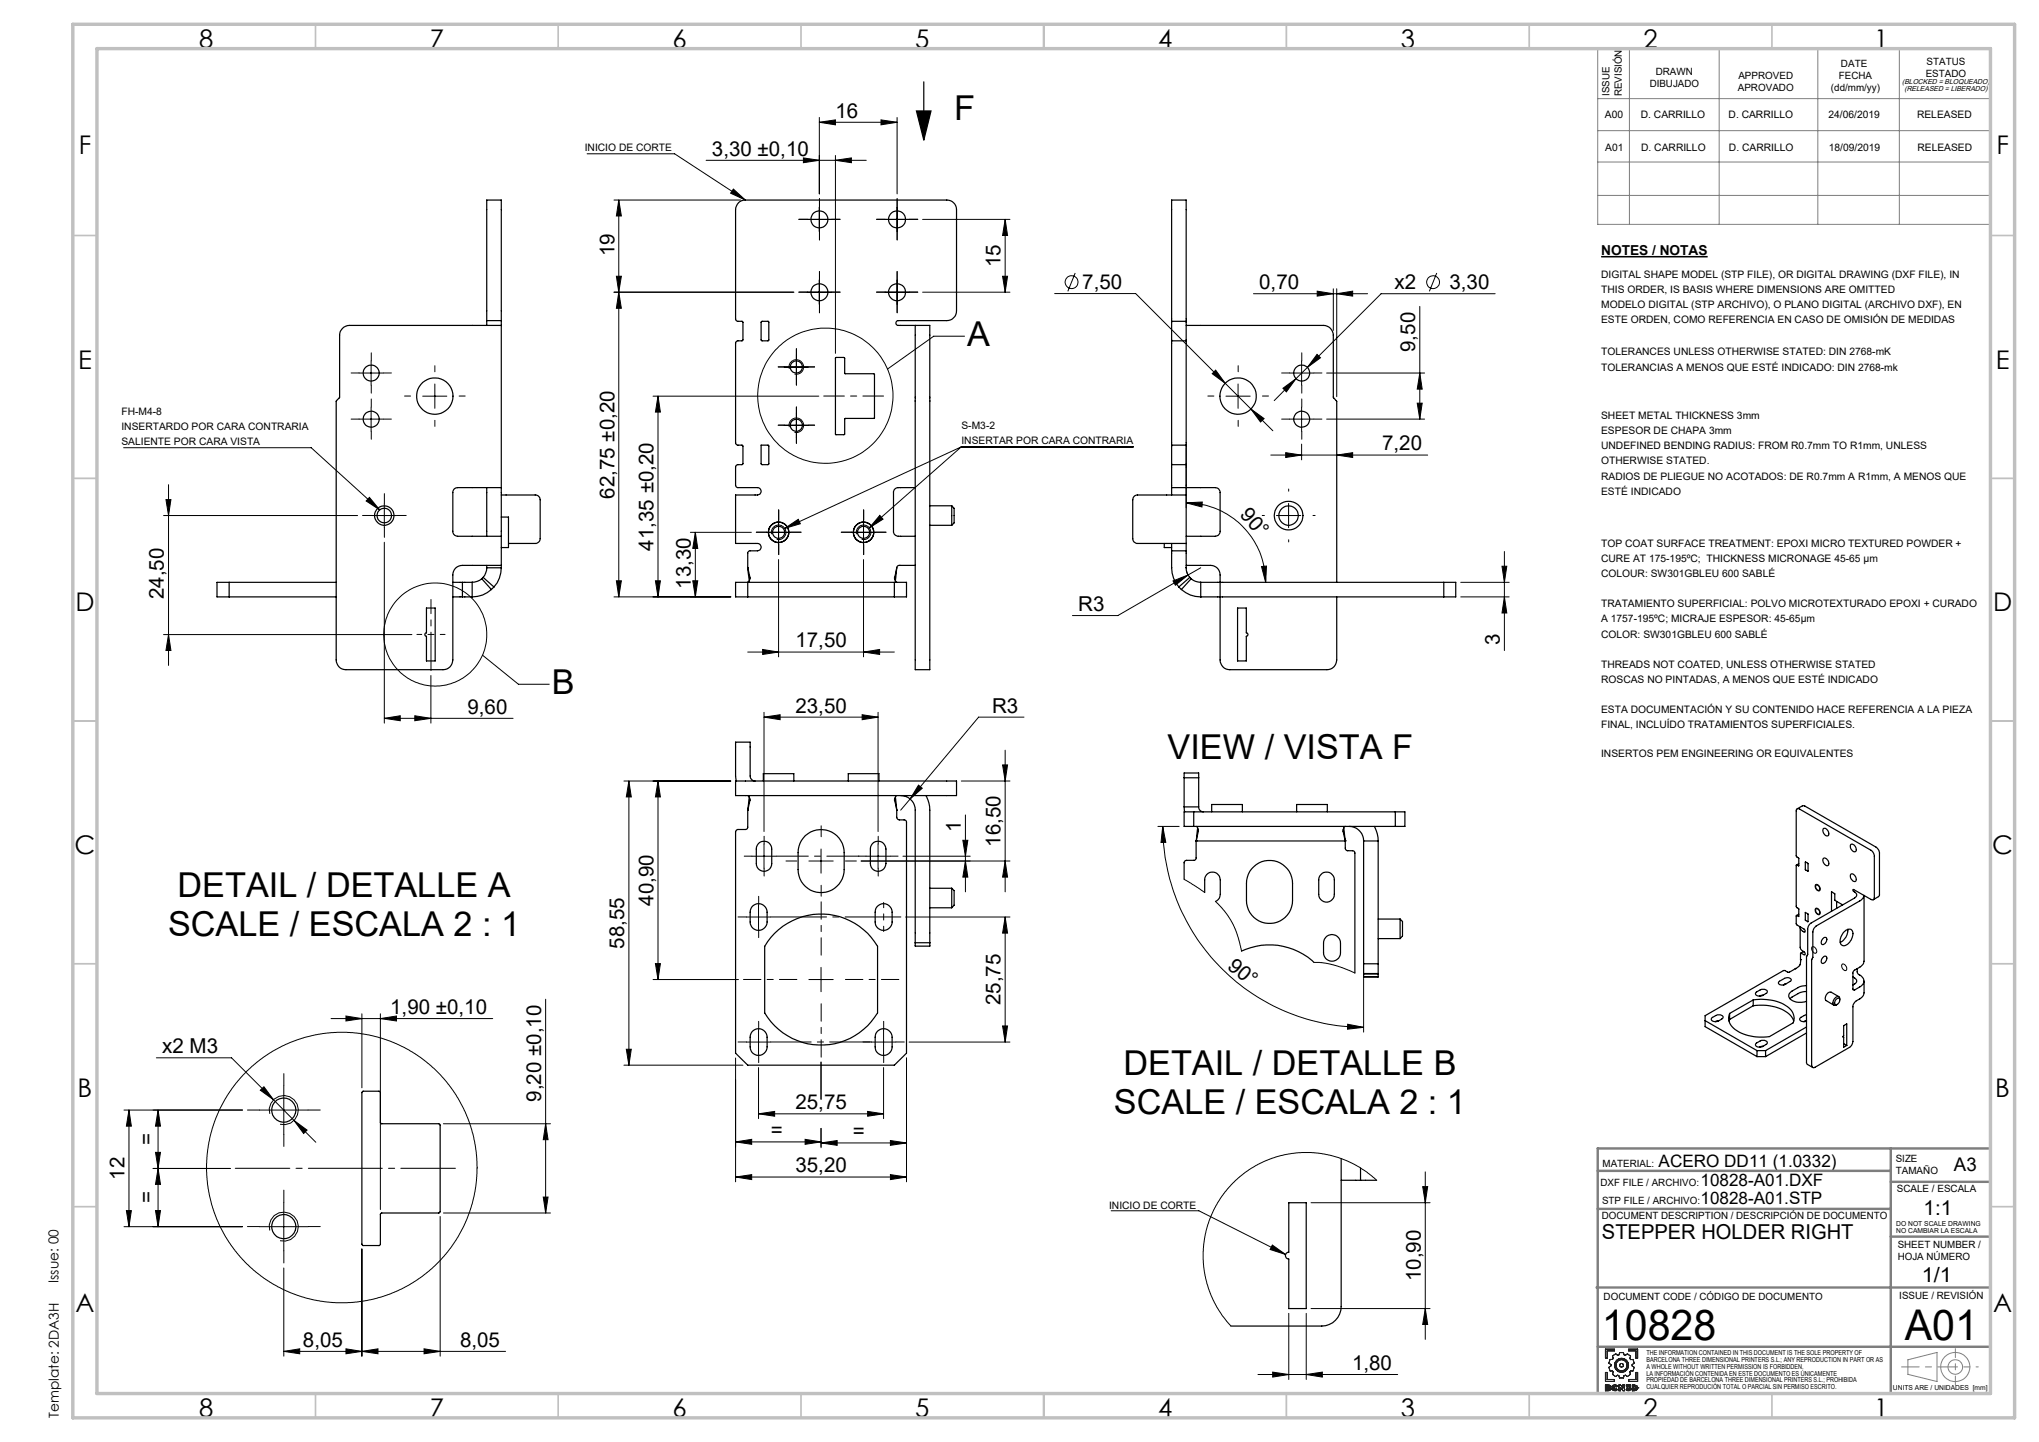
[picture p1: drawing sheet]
<svg xmlns="http://www.w3.org/2000/svg" width="420mm" height="297mm" viewBox="0 0 420 297" stroke-linecap="round" stroke-linejoin="round" font-family="sans-serif">
<path d="M329.8 52.9h22" fill="none" stroke="#000" stroke-width=".32"/>
<g fill="none" stroke="#000" stroke-width=".21">
<path d="M120.9 31.7h18.1l14.5 9.5M145.5 33h32.9M151.1 38.9l2.4 2.3-3-1.4zM165.5 32.5l3.3 .5-3.3 .5zM168.8 25.2l3.3-.5v1zM168.8 24.2v15.7M168.8 25.2h16M172.1 33l3.3-.5v1zM172.1 32v40.8M181.5 24.7l3.3 .5-3.3 .5zM184.8 24.2v15.7M126.5 41.2h26"/>
<path d="M127 56.9h1l-.5 3.3zM127.5 41.2l.5 3.3h-1zM127.5 41.2v81.7M166.3 45.2h5M168.8 42.7v5M168.8 57.7v5M182.3 45.2h5M184.8 42.7v5M184.8 57.7v5M190 45.2h18M206.5 56.9h1l-.5 3.3zM207 45.2v15"/>
<path d="M207 45.2l.5 3.3h-1zM221.5 56.2l-1.5 3.8M271.3 60l3.3 .5-3.3 .5zM274.6 59.5v8.5M275.3 59.5v22.2M295.9 56.2l-1.5 3.8M73.9 76.8h5.1M76.4 74.3v5M89.6 79.1v5M127.5 60.2l.5 3.3h-1zM161.5 75.6h5M162.6 76a1.5 1.5 0 0 1 1.3-1.9 1.5 1.5 0 0 1 1.6 1.6 1.5 1.5 0 0 1-1.8 1.3"/>
<path d="M163.5 60.2h-37M164 73.1v5M166.3 60.2h5M182.3 60.2h5M190 60.2h18M198.7 69.2h-6.4l-9.5 6.8M217.2 60.5h16.7l18.5 18.4M250.4 76.2l2 2.7-2.7-1.9zM252.4 78.9l5.3 5.3M255 79.1v5M258.2 60.5h23.5M264.3 80l2.6-2-1.9 2.7z"/>
<path d="M265.6 76.8h5M266.9 78l-4.4 4.5M268.1 74.3v5M269.3 75.7l-2.4 2.3M271.3 73l.7 .7-2.7 2zM273.3 76.8h20.1M275.3 60.5l3.3-.5v1zM292.5 63.1v23.2M292.5 76.8l.4 3.3h-1zM308 60.5h-23.5l-15.2 15.2M25.5 92.2h38.6l14.1 12.8M34.7 99.8v37.3"/>
<path d="M73.9 86.3h5.1M76.4 83.9v4.9M87.1 81.6h4.9M134.5 81.6h34.2M135.5 81.6v41.3M135.5 81.6l.5 3.3h-1zM161.5 87.6h5M162.6 88a1.5 1.5 0 0 1 1.3-1.9 1.5 1.5 0 0 1 1.6 1.6 1.5 1.5 0 0 1-1.8 1.3M164 85.1v5M198 92h35.4M198 92l-18.9 16.7M198 92l-36.4 16.8"/>
<path d="M244.3 92.2v12.4M252.5 81.6h5M257.7 84.2l2.7 2-.8 .7zM257.7 84.2l4.5 4.5M261.8 93.7h32.3M264.8 93.2l3.3 .5-3.3 .5zM265.6 86.3h5M268.1 83.9v4.9M268.1 91.5v3.2M273.3 86.3h20.1M275.3 93.7l3.3-.5v1zM291.9 83h1l-.4 3.3z"/>
<path d="M33.7 106.2h40M34.2 102.9h1l-.5 3.3zM76.1 102.4l2.1 2.6-2.8-1.8zM76.7 106.2h5M79.2 103.7v5M79.2 111.7v37.2M127 119.6h1l-.5 3.3zM135 119.6h1l-.5 3.3zM142.2 109.6h12.6M142.7 119.6h1l-.5 3.3zM143.2 109.6l.5 3.4h-1zM143.2 109.6v13.3"/>
<path d="M157.9 109.6h5M158.9 110a1.5 1.5 0 0 1 1.3-1.9 1.5 1.5 0 0 1 1.7 1.7 1.5 1.5 0 0 1-1.9 1.3M160.4 107.1v5M160.4 115.2v20.1M161.6 108.8l2.8-1.8 .5 .9zM175.4 109.6h5M176.4 110a1.5 1.5 0 0 1 1.3-1.9 1.5 1.5 0 0 1 1.7 1.7 1.5 1.5 0 0 1-1.9 1.3M177.9 107.1v5M177.9 115.2v20.1M181.2 106.1l.7 .8-2.8 1.8zM241.6 119.7l3.1-1.3-2.6 2.1zM244.3 103.6l3.3-.2v1z"/>
<path d="M244.3 103.6a16.4 16.4 0 0 1 16.4 16.3M244.4 117.5l.3 1M244.7 118.4l-14.4 8.4h-9.4M247.3 116.9l-2.6 1.5M259.9 116.7l1-.1-.2 3.3zM262.9 106.2h5M265.4 103.7v5M300.9 119.9h10M309.4 116.6h1l-.5 3.3zM309.9 113.6v20.4M33.7 130.7h51.1M34.7 130.7l.5 3.3h-1z"/>
<path d="M88.8 139.1v9.8M99.4 134.9l7.4 6h6.3M126.5 122.9h24M154 134.3h30.2M157.1 133.8l3.3 .5-3.3 .5zM177.9 134.3l3.3-.5v1zM300.9 122.9h10M309.9 122.9l.5 3.4h-1zM79.2 148l3.2-.6v1zM79.2 148h26.5M85.4 147.4l3.4 .6-3.4 .4zM157.4 147.7l3.3-.5v1z"/>
<path d="M157.4 147.7h23.5M157.4 146.7v24.6M177.6 147.2l3.3 .5-3.3 .5zM180.9 146.7v24.6M206.5 157.5h1l-.5 3.4zM207 154.5v29.2M210.9 147.7h-9.3l-14.1 16.9M128.5 160.9h22M129.5 160.9v58.5M129.5 160.9l.5 3.2h-1zM135.5 160.9v40.9M135.5 160.9l.5 3.2h-1z"/>
<path d="M154.9 176.4h5M157.4 173.8v5.1M166.6 177.3h5M169.1 174.9v4.9M177.4 177.3h30.6M178.4 176.4h5M180.9 173.8v5.1M186 176.4h13.8M187.5 164.6l-2 2.3M189.2 161.7l.8 .6-2.5 2.3zM198 160.9h10M198.3 173.1h1.1l-.5 3.3z"/>
<path d="M198.9 167.8v15.9M198.9 177.3l.5 3.4h-1.1zM207 177.3l.5 3.4h-1zM238.5 170.2h4.4M239.5 170.2l.6 3.3h-1zM239.5 170.2a41.4 41.4 0 0 0 41.4 41.4M135 198.5h1l-.5 3.3zM153.7 188.9h5M156.2 186.4v5M169.1 199.2v5.1M186.5 188.9h21.5M207 188.9v25.7"/>
<path d="M207 188.9l.5 3.3h-1zM243.9 181.1l4.2 2.7M250.4 185.7l1.8 1.9 1.7 2.5 1 2.4 .8 3.4M270.7 198.2l1.5 .1 2.5 .5 4.4 1.6M373.2 195a.8 .8 0 0 1 .9 .4 .8 .8 0 0 1-.1 .9 .94 .94 0 0 1-.8-1.3zM374 187.1a.84 .84 0 0 1 .8 .4 .84 .84 0 0 1-.1 .9 .92 .92 0 0 1-.7-1.3zM374 182.2a.84 .84 0 0 1 .8 .4 .84 .84 0 0 1-.1 .9 .92 .92 0 0 1-.7-1.3zM379.5 198.6a.82 .82 0 0 1 .7 .4 .82 .82 0 0 1 0 .9 .88 .88 0 0 1-.7-1.3zM32.2 217.9h15.5l8.6 8.6M68.2 209.8h33.3M71.3 209.3l3.2 .5-3.2 .5zM74.5 208.8v15.2"/>
<path d="M78.4 209.8l3.3-.5v1zM78.4 208.8v40.3M112.4 205.8v44M128.5 219.4h24.5M129 216.1h1l-.5 3.3zM134.5 201.8h17.6M151.5 217.9v25.5M153.7 214.6h5M156.2 212.1v5M156.2 219.9v10.5M166.6 201.8h5M169.1 218.8v7.6"/>
<path d="M179.5 214.6h5M182 212.1v5M182 219.9v10.5M186.7 217.9v25.5M187.3 214.6h20.7M206.5 211.3h1l-.5 3.3zM277.6 211l3.3 .6-3.3 .4zM280.9 201.5v11.1M25.5 228.6h24.5M26.6 228.6l.5 3.3h-1.1zM26.6 228.6v24.1M32 237.3h1.1l-.5 3.4z"/>
<path d="M32.6 228.6l.5 3.3h-1.1zM32.6 228.6v24.1M53.4 228.6h10.1M53.6 224.5l.8-.7 1.9 2.7zM55.6 229.4a3 3 0 0 1 2.6-3.7 3 3 0 0 1 3.3 3.2 3 3 0 0 1-3.8 2.7M56.3 226.5l4.3 4.3M58.5 223.7v9.9M60.6 230.8l2.7 2-.8 .7zM60.6 230.8l4.5 4.5M91.3 231.5h22.1M112.4 231.5l.5 3.2h-1zM151.5 235.2l3.3-.5v1z"/>
<path d="M151.5 235.2h17.6M156.2 229.4l3.4-.5v1zM156.2 229.4h25.8M165.8 234.7l3.3 .5-3.3 .5zM169.1 235.4l3.3-.5v1zM169.1 232.4v4M169.1 235.4h17.6M178.7 228.9l3.3 .5-3.3 .5zM183.4 234.9l3.3 .5-3.3 .5zM25.5 252.7h24.5M26 249.3h1.1l-.5 3.4zM31.5 240.7h15.9"/>
<path d="M32 249.3h1.1l-.5 3.4zM32.6 240.7l.5 3.2h-1.1zM53.4 252.7h10.1M55.6 253.4a2.99 2.99 0 0 1 2.6-3.7 2.99 2.99 0 0 1 3.2 3.2 2.99 2.99 0 0 1-3.7 2.6M58.5 247.6v10M74.5 257.2v22.1M90.7 250.5v28.8M91.3 249.8h22.1M111.9 246.6h1l-.5 3.2zM151.5 242.4l3.3-.5v1.1zM151.5 242.4h35.2M183.4 241.9l3.3 .5-3.3 .6z"/>
<path d="M228.9 249.4h18l17.9 9M262.1 256.4l2.7 2-3.2-1.1zM270.1 247.7h24.5M283.6 243.1l-1.9-1.6-1.8-1.2-2.7-1.3-3.3-1.1-3.7-.5-4.1 .2-2.2 .4-2 .6-2.4 1-1.7 1-3.3 2.5-1.6 1.7-1.2 1.5-1.8 3.2-.8 1.9-.7 2.3-.6 4.1 .1 2.3 .2 1.8 .9 3.6 1.6 3.7 1.2 1.8 1.7 2.1M293.1 244.4h1l-.5 3.3zM293.6 241.4v34.5M58.5 278.3l3.2-.5v1zM58.5 261.2v18.1M58.5 278.3h45.6M71.3 277.8l3.2 .5-3.2 .5zM74.5 278.3l3.4-.5v1zM87.3 277.8l3.4 .5-3.4 .5z"/>
<path d="M265.5 270.5v13.6M269.1 270.5v13.6M270.1 269.5h24.5M293.6 269.5l.5 3.3h-1zM259.1 283.1h28.8M262.1 282.6l3.4 .5-3.4 .5zM269.1 283.1l3.3-.5v1z"/>
<circle cx="220.7" cy="58.1" r="1.33"/>
<circle cx="295.2" cy="58.1" r="1.32"/>
<circle cx="170" cy="81.5" r="13.9"/>
<circle cx="89.7" cy="130.7" r="10.6"/>
<circle cx="70.4" cy="240.5" r="27.9"/>
</g>
<g fill="none" stroke="#000" stroke-width=".25">
<path d="M190.3 16.9v12M188.8 22.9h3l-1.5 6zM100.3 66v-24.8h3v24.8M100.3 66v1M100.3 66h3M103.3 67h-31.3a2.05 2.05 0 0 0-2 2v12.8l-.7 .8v53.3a1.99 1.99 0 0 0 2 2h20a1.99 1.99 0 0 0 2-2v-17.5a1.93 1.93 0 0 1 1.9-2h8.1M103.3 66v1M103.3 67v33.4M156.8 66.3l.2-.1 1.4 .1v3.8l-.2 .1h-1.2l-.2-.2zM172.1 73.7h1.9l.1 3.3h5.9l.1 .1v9l-6.1 .1-.1 3.3h-1.8zM188.5 67h3v70.9h-3zM188.5 67h-3.5a.49 .49 0 0 1-.5-.5 .49 .49 0 0 1 .5-.5h10a2.05 2.05 0 0 0 2-2v-20.8a1.99 1.99 0 0 0-2-2h-41.5a1.99 1.99 0 0 0-2 2v22.5l.3 .4 1.1 .1 .1 .2v3.6l-.1 .2h-1.1l-.3 .5v20.5l.3 .4 1.1 .1 .1 .2v3.6l-.2 .2h-.9l-.3 .3-.1 3.9 .2 .4 .2 .1h4.1a.76 .76 0 0 1 .8 .8 .76 .76 0 0 1-.8 .7h-4.5v10h4a.87 .87 0 0 1 1.3 .9 .73 .73 0 0 1-.8 .6h-1.6l-.3 .3-.1 3.3"/>
<path d="M241.3 66.2v-25h3v25M241.3 70.2v21.5M241.3 66.2v4M241.3 70.2h3M241.3 66.2h3M244.3 70.2v21.5M244.3 66.2v4M244.3 67h28.3a2.05 2.05 0 0 1 2 2v12.9l.7 .8v37.2M156.8 91.7l1.6 .1-.1 3.9h-1.3l-.2-.2zM241.3 95.7v4.7M241.3 91.7v4M241.3 95.7h3"/>
<path d="M241.3 91.7h3M244.3 95.7v4.7M244.3 91.7v4M47.2 119.9v3M69.3 119.9h-24.6v3h24.6M93.3 119.9h1.9M95.2 119.9h2.1M95.2 119.9v3M97.2 119.9h.1M97.3 119.9v3M99.2 119.2a3.3 3.3 0 0 1-1.9 .7M99.2 119.2l2 2.2"/>
<path d="M99.5 118.9l2.2 2M99.5 118.9l-.3 .3M100.3 116.4v.5M100.3 100.4v10.1M100.3 116.9a3.3 3.3 0 0 1-.8 2M100.3 116.9h3M103.3 106.5h1.4v6.3h-1.4M103.3 100.4h-9a.97 .97 0 0 0-1 1.1v7.9a1.02 1.02 0 0 0 1 1.1h9M103.3 116.4v.5M103.3 100.4v10.1M103.3 116.9a5.8 5.8 0 0 1-1.6 4M103.3 101.9h6.9a1.02 1.02 0 0 1 1.1 1v8a1.02 1.02 0 0 1-1.1 1h-5.5"/>
<path d="M103.3 110.5v5.9M151.5 119.9h35.2v3h-35.2zM154 117l.3 2.6M154 117l.3 1a1.62 1.62 0 0 1-.1 1.9h-.2v3M154 116.9h.1M184.2 119.9v3M184.7 116.9l-.3 2.7M184.7 116.9l-.2 1.1a1.63 1.63 0 0 0 0 1.7l.2 .2M188.5 116.4h-3a.6 .6 0 0 0-.8 .5M188.5 100.4h-3a1.11 1.11 0 0 0-1.5 1.1v7.9a1.12 1.12 0 0 0 1.5 1.1h3M191.5 108.2h4.5M191.5 104.2h4.5"/>
<path d="M196 104.2v4M196 104.2l.5 .5v3l-.5 .5M239.8 111.9v.9h1.5M241.3 116.9h.1M241.3 113.4v.4a11.8 11.8 0 0 0 .9 6.2l.6 .9M241.3 100.4v1.5M241.3 111.9v1.5M241.3 100.4h3M241.3 113.4h3M244.3 101.9h-10a.96 .96 0 0 0-1 1v8a.96 .96 0 0 0 1 1h10M244.3 113.4v3.6a2.79 2.79 0 0 0 .8 1.9M244.3 100.4v1.5"/>
<path d="M244.3 111.9v1.5M244.3 116.4h2.5a8.8 8.8 0 0 1 3.3 .2 1.93 1.93 0 0 1 1.2 1.8v17.5a1.99 1.99 0 0 0 2 2h20a1.99 1.99 0 0 0 2-2v-13M244.3 100.4h6a.97 .97 0 0 1 1 1.1v7.9a1.02 1.02 0 0 1-1 1.1h-6M244.3 101.9v10M245.1 118.9l-2.3 2M245.1 118.9l.3 .3M245.4 119.2a3.1 3.1 0 0 0 1.9 .7h52.6v3h-49a16 16 0 0 1-5.7-.3l-1.9-1.2M245.4 119.2l-2.1 2.2M247.4 119.9v3M297.4 119.9v3M87.8 125.2h1.8v10.9h-1.8v-5a.35 .35 0 0 1-.3-.4 .35 .35 0 0 1 .3-.4zM93.3 122.9h1.9"/>
<path d="M95.2 122.9h2.1M97.2 122.9h.1M101.2 121.4a5.7 5.7 0 0 1-3.9 1.5M101.7 120.9l-.5 .5M242.8 120.9l.5 .5M254.9 125.2h1.8v5.1a.35 .35 0 0 1 .4 .4 .35 .35 0 0 1-.4 .4v5h-1.8zM151.5 160.9h45.5v3h-45.5zM151.7 160.9l-.2-1.1v-6.9h3v6.9a1.09 1.09 0 0 0 1 1.1M154 163.9l.3 .1a1.68 1.68 0 0 1 0 1.8l-.3 1M154 166.8v3.8l-.4 .2h-1.7l-.2 .2-.2 .3v45.6l2.5 2.5h30.2l2.5-2.5v-47.6l-.4-.4h-1.1l-.5-.3v-1.8M154 166.9h.1M154.3 164.2l-.3 2.6"/>
<path d="M156.2 173.8a1.58 1.58 0 0 1 1.7-.4 1.58 1.58 0 0 1 1.1 1.5v3a1.59 1.59 0 0 1-1.6 1.6 1.59 1.59 0 0 1-1.6-1.6v-3.4zM157.2 160.9v-1.6h6.3v1.6M165.9 172.1a4.8 4.8 0 0 1 5.1-.8 4.8 4.8 0 0 1 2.9 4.3v3.5a4.7 4.7 0 0 1-4.8 4.7 4.7 4.7 0 0 1-4.7-4.7v-3.5a4.8 4.8 0 0 1 1.5-3.5zM174.7 160.9v-1.6h6.3v1.6M179.7 173.8a1.61 1.61 0 0 1 1.7-.4 1.61 1.61 0 0 1 1.1 1.5v3a1.61 1.61 0 0 1-1.6 1.6 1.61 1.61 0 0 1-1.6-1.6v-3.4zM184.4 164.2l.3 2.6M184.7 163.9l-.2 .1a1.11 1.11 0 0 0-.1 1.3l.3 1.5M184.7 166.9h.1M185.5 163.9a2.99 2.99 0 0 1 3 3v27.3M190.7 163.9l.2 .2a6.2 6.2 0 0 1 .6 2.8v27.3M243.9 166.2l.1 1M243.9 160.2v-1h3v1"/>
<path d="M243.9 160.2v6M243.9 166.2h3M243.9 160.2h3M245.9 167.2h-2v3h2M245.9 167.2v3M245.9 167.2h41.5M245.9 170.2h41.5M246.4 173.2v3.6l-.4 .4h-1.6l-.4 .2-.1 3.7M246.4 173.2h.1M246.4 173.2h30.7M246.4 170.2l.2 .2a2.51 2.51 0 0 1-.1 2.2l-.1 .6M246.7 170.5l-.3 2.7"/>
<path d="M246.9 166.2a.97 .97 0 0 0 1 1M246.9 160.2v6M249.6 167.2v-1.5h6.3v1.5M258.3 178.5a4.7 4.7 0 0 1 5.1-.9 4.7 4.7 0 0 1 2.8 4.4v3.5a4.7 4.7 0 0 1-4.7 4.7 4.7 4.7 0 0 1-4.7-4.7v-3.5a4.5 4.5 0 0 1 1.5-3.5zM267.1 167.2v-1.5h6.3v1.5M276.8 170.5l.3 2.7M277.1 170.2l-.2 .2a2.51 2.51 0 0 0 .1 2.2l.1 .6M277.1 173.2h.1M277.1 173.2l.1 1.8 .2 .2 1.4 .1 .3 .3v24.8M277.9 170.2a2.99 2.99 0 0 1 3 3M280.9 173.2h3M280.9 173.2v25.3"/>
<path d="M283.1 170.2l.1 .2a6.2 6.2 0 0 1 .7 2.8M283.9 173.2v25.3M287.4 167.2h2v3h-2M287.4 167.2v3M370.2 166.6l1.1-.6h.5l14.6 8.5a1.6 1.6 0 0 1 .7 1.2v8.7l-.1 .2-1.1 .7M370.5 177.9l-.5 .2M371.9 177.5l.5 .4v1.6l-.5-.4zM375.6 176.8a.96 .96 0 0 1 .9 .4 .96 .96 0 0 1 0 1.1 1.09 1.09 0 0 1-.9-1.5zM375.6 170.7a.94 .94 0 0 1 .9 .4 .94 .94 0 0 1 0 1.1 1.04 1.04 0 0 1-.9-1.5zM381.2 173.9a.96 .96 0 0 1 1 .5 .96 .96 0 0 1-.1 1 1.09 1.09 0 0 1-.9-1.5zM155.2 186.5a1.76 1.76 0 0 1 1.8-.2 1.76 1.76 0 0 1 1 1.6v2a1.75 1.75 0 0 1-1.7 1.7 1.75 1.75 0 0 1-1.8-1.7v-2a1.82 1.82 0 0 1 .7-1.4zM159.6 192.2a13.5 13.5 0 0 1 21.2 2.7v13.7a13.5 13.5 0 0 1-23.3 0v-13.7l1.3-1.8z"/>
<path d="M180.9 186.5a1.76 1.76 0 0 1 1.9-.2 1.76 1.76 0 0 1 1 1.6v2a1.75 1.75 0 0 1-1.8 1.7 1.75 1.75 0 0 1-1.7-1.7v-2a1.55 1.55 0 0 1 .6-1.4zM188.5 194.2v.7h3v-.7M188.5 194.2h3M191.5 187h4.5M191.5 182.9h4.5M196 182.9v4.1M196 182.9l.5 .5v3l-.5 .6M248.1 183.8v-2.6a1.61 1.61 0 0 1 1.6-1.6 1.61 1.61 0 0 1 1.7 1.6v3a1.5 1.5 0 0 1-1 1.5M255.7 195.9a13.4 13.4 0 0 1 15 2.3M272.1 180.2a1.58 1.58 0 0 1 1.7-.5 1.58 1.58 0 0 1 1 1.5v3a1.61 1.61 0 0 1-1.6 1.6 1.61 1.61 0 0 1-1.6-1.6l.1-3.4zM273.3 192.9a1.76 1.76 0 0 1 1.8-.3 1.76 1.76 0 0 1 1 1.6v2a1.75 1.75 0 0 1-1.7 1.8 1.75 1.75 0 0 1-1.8-1.8v-2a1.82 1.82 0 0 1 .7-1.3zM280.9 198.5v2"/>
<path d="M280.9 198.5h3M283.9 198.5v2M283.9 193.3h4.5M283.9 189.3h4.5M288.4 189.3v4M288.4 189.3l.5 .5v3l-.5 .5M369.8 199.5l-1.3 .8-1.1-.4-16.2 9.3v2.3l10.7 6.1M369.8 199.5h.1M370.5 188.3l-.5 .3M370.8 191v4.1l.3 .5a.99 .99 0 0 1 .7 1l-.9-.3v1.4a1.48 1.48 0 0 1-1.1 1.8M370.8 190.9a1.02 1.02 0 0 0 1 1l-.1-.5-1.7-1.1v-1.7l.5 .1v-1.5l-.5-.5v-8.5l.5 .1v-1.5l-.5-.5v-9.3a.42 .42 0 0 1 .2-.4 .42 .42 0 0 1 .5 0l14.7 8.5a1.6 1.6 0 0 1 .7 1.3v8.5a.42 .42 0 0 1-.2 .4 .42 .42 0 0 1-.5-.1l-3.7-2a.49 .49 0 0 0 .5 .6 .63 .63 0 0 1 .2 .6 .63 .63 0 0 1-.4 .6l-8.9 5.1a1.6 1.6 0 0 0-.7 1.2v5.3l-.3 .4v21.9l.1 .3 1.2 .6M370.9 197.7h.1"/>
<path d="M371.5 196l-.6 .3M371.9 187.9l.5 .4v1.6l-.5-.4zM374.1 187.2a.65 .65 0 0 1 .6 .4 .65 .65 0 0 1-.1 .7 .79 .79 0 0 1-.5-1.1zM374.1 182.3a.65 .65 0 0 1 .6 .4 .65 .65 0 0 1-.1 .7 .79 .79 0 0 1-.5-1.1zM375.6 193.2a.44 .44 0 0 1 .6-.1 .44 .44 0 0 1 0 .7 .65 .65 0 0 1-.3 .6 .65 .65 0 0 1-.7-.1v-.6zM375.7 197a.44 .44 0 0 1 .6 .1 .44 .44 0 0 1-.1 .6 .65 .65 0 0 1-.3 .6 .65 .65 0 0 1-.7-.1 1.11 1.11 0 0 1 .5-1.2zM378.3 185.7v1.4M379.6 186.4l-1.7-1v-1.3l-.6-.4v4M379.8 192a1.02 1.02 0 0 1 1.8-.1 2.5 2.5 0 0 1-2 2.9 1.21 1.21 0 0 1-.4-1.8zM380.6 191.4a2.67 2.67 0 0 1-1.5 2.7M381.2 180.1a.96 .96 0 0 1 1 .4 .96 .96 0 0 1-.1 1.1 1.09 1.09 0 0 1-.9-1.5zM382.6 199.5v.8l.2 .3a1.4 1.4 0 0 1 1.1 1.1 1.4 1.4 0 0 1-.6 1.4l-1.3 .8-.3-.1v-3.6l.3-.4 1.3-.8 .5-.5 .2-.5v-13.6l-.2 .5-.5 .5-9.2 5.3a1.6 1.6 0 0 0-.7 1.2v5.3l-.2 .4v21.8a.44 .44 0 0 0 .2 .4 .44 .44 0 0 0 .5 0l7.1-4.1a1.62 1.62 0 0 0 .7-1.2v-7.1a1.6 1.6 0 0 1 .7-1.3l.9-.5 .5-.6 .2-.5v-2.4"/>
<path d="M155.2 212.3a1.76 1.76 0 0 1 1.8-.3 1.76 1.76 0 0 1 1 1.6v2a1.75 1.75 0 0 1-1.7 1.8 1.75 1.75 0 0 1-1.8-1.8v-2a1.82 1.82 0 0 1 .7-1.3zM180.9 212.3a1.76 1.76 0 0 1 1.9-.3 1.76 1.76 0 0 1 1 1.6v2a1.75 1.75 0 0 1-1.8 1.8 1.75 1.75 0 0 1-1.7-1.8v-2a1.55 1.55 0 0 1 .6-1.3zM280.9 200.5v.1M280.9 201.2h3M280.9 200.6v.6M280.9 200.5h3M280.9 200.6h3M283.9 200.5v.1M283.9 200.6v.6M351.2 210.2l10.7 6.2M352.6 209.7l.8-.5a.97 .97 0 0 1 1.5 .3l-.9 .8a.86 .86 0 0 1-.9 .2 .86 .86 0 0 1-.6-.7zM354 210.2l-.6 .2"/>
<path d="M356.3 210l-.1 .3M356.3 208.7v1.3M361.1 205.9a8.8 8.8 0 0 1 7.9 2.2 2.52 2.52 0 0 1 .4 2.6l-4.9 2.8a9 9 0 0 1-7.9-2.2 2.52 2.52 0 0 1-.3-2.6M361.1 207.1a9 9 0 0 1 7.9 2.3l.5 .9M361.1 205.9l-4.8 2.8M361.1 205.9v1.2M361.1 207.1l-4.8 2.9M361.7 204.4l.8-.5a.97 .97 0 0 1 1.5 .4l-.1 .2-.8 .5a.86 .86 0 0 1-.9 .2 .86 .86 0 0 1-.6-.7zM361.7 214.9l.8-.5a.97 .97 0 0 1 1.5 .4l-.9 .7a.86 .86 0 0 1-.9 .2 .86 .86 0 0 1-.6-.7zM361.9 216.4h1.8M361.9 216.4v1.2M361.9 217.6h1.8"/>
<path d="M363.1 215.5l-.6 .2M363.1 205l-.6 .2M363.7 216.4v1.2M366.4 202.3l1.2-.8a.82 .82 0 0 1 1.3 .5l-1.2 .8a.94 .94 0 0 1-1.4-.4zM367.9 202.6l-.6 .3M372.1 209l-1.2 .5a.52 .52 0 0 0-.1 .7 .52 .52 0 0 0 .7 .2l.6-.1M372.1 203l-1.5 .3-1.5 .8a1.05 1.05 0 0 0-.7 1.1 1.05 1.05 0 0 0 .9 .9 4 4 0 0 0 2.8 .1M372.1 210.2l-.5 .2M372.1 204.2l-1.5 .3-1.9 1.2M372.1 211.5l-8.4 4.9M372.1 212.8l-8.4 4.8M378.1 205.9a.44 .44 0 0 1 .7-.3 .44 .44 0 0 1 .1 .7 .69 .69 0 0 1-.9 .5l-.1-.2z"/>
<path d="M378.8 205.3l-1.6-.9a1.16 1.16 0 0 0-1 1.7l1.6 .9M379 205.9a.51 .51 0 0 0-.3-.6 .51 .51 0 0 0-.7 .2 .98 .98 0 0 0-.1 1.6l.5-.2M379.6 213.5l.2 .1M379.8 213.6h-.2l.2-.3v-2.1l.6-.3v4.4M379.8 213.6v2.1l.6-.4M379.8 214.9l.6 .4M381.7 201.2l.1 .1a.72 .72 0 0 1 .6 .6 .72 .72 0 0 1-.4 .8l-.3 .2M74.6 224.8h3.6l.1 .1 .1 6.3 .2 .3h11.9l.2 .2-.1 18-.1 .1-12 .1-.1 .2v6.2l-.2 .2h-3.5l-.2-.2v-31.3zM276.3 238.6v30.5a4 4 0 0 1-4 4h-18.8M265.5 247.7h3.6v21.8h-3.6v-10.2a.71 .71 0 0 1-.7-.7 .71 .71 0 0 1 .7-.7zM276.3 243.1h3.9M280.2 243.1h3.4"/>
<path d="M280.2 240.6v2.5"/>
<circle cx="168.8" cy="45.2" r="1.76"/>
<circle cx="184.8" cy="45.2" r="1.75"/>
<circle cx="76.5" cy="76.8" r="1.65"/>
<circle cx="164" cy="75.6" r="1.26"/>
<circle cx="168.8" cy="60.2" r="1.75"/>
<circle cx="184.8" cy="60.2" r="1.74"/>
<circle cx="268.1" cy="76.8" r="1.65"/>
<circle cx="76.5" cy="86.3" r="1.65"/>
<circle cx="89.6" cy="81.6" r="3.7"/>
<circle cx="164" cy="87.6" r="1.25"/>
<circle cx="255" cy="81.6" r="3.7"/>
<circle cx="268.1" cy="86.3" r="1.65"/>
<circle cx="79.2" cy="106.2" r="2"/>
<circle cx="79.2" cy="106.2" r="1.51"/>
<circle cx="160.4" cy="109.7" r="2.09"/>
<circle cx="160.4" cy="109.6" r="2.11"/>
<circle cx="160.4" cy="109.7" r="1.25"/>
<circle cx="177.9" cy="109.7" r="2.09"/>
<circle cx="177.9" cy="109.6" r="2.11"/>
<circle cx="177.9" cy="109.7" r="1.25"/>
<circle cx="265.4" cy="106.2" r="2"/>
<circle cx="265.4" cy="106.2" r="2.96"/>
<circle cx="58.4" cy="228.6" r="2.49"/>
<circle cx="58.5" cy="252.6" r="2.49"/>
</g>
<g fill="none" stroke="#191924" stroke-width=".21">
<path d="M330.7 277.9h1.8v.3h-1.5v1.5h-.3zM332.1 279.3l.7-.5 .4 .3 .3-.1 .1-.4h.8l.1 .4 .3 .1 .4-.3 .7 .5-.2 .5 .2 .2h.5l.2 .8-.4 .3v.2l.4 .3-.2 .8h-.5l-.2 .2 .1 .5-.6 .4-.4-.3-.3 .1-.1 .5h-.8l-.2-.5-.2-.1-.4 .3-.7-.4 .2-.5-.2-.2h-.5l-.2-.8 .4-.3v-.2l-.4-.3 .2-.8h.5l.2-.2zM335.5 277.9h1.8v1.8h-.3v-1.5h-1.5zM330.7 282.7h.3v1.4h1.5v.4h-1.8zM331 285.5l.4 .1-.4 .1zM331 286l.4 .1-.4 .1zM331.3 285.3l.4 .2M331.3 285.3h.2l.2 .2M331.3 285.3h-.6v1.2l.9-.1 .2-.3M331.4 285.6h.1M331.4 286.1h.1M331.7 285.5l-.2 .3 .3 .3"/>
<path d="M331.7 285.5h.1M331.8 286.1h.1M332 285.9l.2 .3 .4 .3 .6-.3M332 285.9l.3 .5a.69 .69 0 0 0 .9-.2M332 285.9h.1M332.4 285.9l.1 .2 .4-.1M332.4 285.9h.1M332.9 285.7l-.2-.2-.3 .1v.3M332.9 285.7l-.4-.1-.1 .3M332.9 286l.3 .2M333.2 285.5l-.5-.3-.5 .2-.2 .5M333.2 285.5a.67 .67 0 0 0-1.1 0l-.1 .4"/>
<path d="M333.2 285.5l-.3 .2M333.5 285.3h.3l.5 .6v-.6h.3v1.2h-.3l-.5-.7v.7h-.3zM335.1 286l.3 .2 .2-.1-.2 .1zM335.1 286l-.2 .2M335.5 284.1h1.5v-1.4h.3v1.8h-1.8zM335.6 286.1l-.4-.2v-.2l.3-.2h-.5v-.2h.8v.2l-.2 .2 .3 .4M335.6 286.1h.1M335.9 286.1l-.2 .3-.3 .1-.5-.3M335.9 286.1l-.2 .3-.4 .1-.4-.3M335.9 286.1h.1M336.2 285.3l1 .2 .2 .4-.3 .4-.9 .2zM336.6 285.5l.3 .1v.5h-.3z"/>
<path d="M337 285.9h.1M337.4 285.9h.1"/>
<circle cx="334" cy="281.2" r=".39"/>
<circle cx="334" cy="281.2" r="1.45"/>
<circle cx="334" cy="281.2" r="1.14"/>
</g>
<g fill="none" stroke="#808080" stroke-width=".21">
<path d="M329.1 10h80.9v36.2h-80.9zM335.6 10v36.2M354.1 10v36.2M374.4 10v36.2M391.2 10v36.2M329.1 20.3h80.9M329.1 26.9h80.9M329.1 33.4h80.9M329.1 40.2h80.9M393 280.1l6-1.6v6l-6-1.4z"/>
<circle cx="402.7" cy="281.6" r="3"/>
<circle cx="402.8" cy="281.5" r="1.49"/>
</g>
<path d="M169.7 81.6h12.3" fill="none" stroke="#000" stroke-width=".21" stroke-dasharray="15.2 1.3 1.3 1.3" stroke-dashoffset="11"/>
<path d="M182 185.9v6" fill="none" stroke="#000" stroke-width=".21" stroke-dasharray="15.2 1.3 1.3 1.3" stroke-dashoffset="14.1"/>
<path d="M88.8 138.1v-14.6" fill="none" stroke="#000" stroke-width=".21" stroke-dasharray="15.2 1.3 1.3 1.3" stroke-dashoffset="7.3"/>
<path d="M91.7 130.7h-5.8" fill="none" stroke="#000" stroke-width=".21" stroke-dasharray="15.2 1.3 1.3 1.3" stroke-dashoffset="14.2"/>
<path d="M391.7 281.5h11.1" fill="none" stroke="#808080" stroke-width=".21" stroke-dasharray="15.2 1.3 1.3 1.3" stroke-dashoffset="11.6"/>
<path d="M402.8 281.5h4.7" fill="none" stroke="#808080" stroke-width=".21" stroke-dasharray="15.2 1.3 1.3 1.3" stroke-dashoffset="14.8"/>
<path d="M402.8 277.8v7.4" fill="none" stroke="#808080" stroke-width=".21" stroke-dasharray="15.2 1.3 1.3 1.3" stroke-dashoffset="13.4"/>
<path d="M329.1 236.5h80.9v50.5h-80.9zM389.5 236.5v50.5M329.1 249h60.4M329.1 241.2h60.4M389.5 243.4h20.5M389.5 254.7h20.5M328.9 265.2h81.1M329.1 277.4h80.9" fill="none" stroke="#808080" stroke-width=".5"/>
<g fill="none" stroke="#c0c0c0" stroke-width=".35">
<path d="M65 5v5M115 5v5M165 5v5M215 5v5M265 5v5M315 5v5M365 5v5M15 48.5h5M410 48.5h5M15 98.5h5M410 98.5h5M15 148.5h5"/>
<path d="M410 148.5h5M15 198.5h5M410 198.5h5M15 248.5h5M410 248.5h5M65 287v5M115 287v5M165 287v5M215 287v5M265 287v5M315 287v5M365 287v5"/>
</g>
<path d="M15 5h400v287h-400zM20 10h390v277h-390z" fill="none" stroke="#c0c0c0" stroke-width=".7"/>
<g fill="none" stroke="#000" stroke-width=".21" stroke-dasharray="15.2 1.3 1.3 1.3">
<path d="M166.3 45.2h-1.8M168.8 42.7v-1.8M168.8 47.7v1.7M168.8 57.7v-1.8M171.3 45.2h1.7M182.3 45.2h-1.8M184.8 42.7v-1.8M184.8 47.7v1.7M184.8 57.7v-1.8M187.3 45.2h1.7M74 76.8h-1.7M76.5 74.3v-1.6"/>
<path d="M76.5 79.3v1.7M79 76.8h1.6M89.6 76.6v-1.3M161.5 75.6h-1.2M164 73.1v-1.3M164 78.1v1.2M166.3 60.2h-1.8M166.5 75.6h1.3M168.8 62.7v1.7M171.3 60.2h1.7M182.3 60.2h-1.8M184.8 62.7v1.7"/>
<path d="M187.3 60.2h1.7M255 76.6v-1.3M265.6 76.8h-1.6M268.1 74.3v-1.6M268.1 79.3v1.7M270.6 76.8h1.7M74 86.3h-1.7M76.5 83.8v-1.6M76.5 88.8v1.7M79 86.3h1.6M84.6 81.6h-1.3M89.6 86.6v1.2"/>
<path d="M94.6 81.6h1.2M161.5 87.6h-1.2M164 85.1v-1.3M164 90.1v1.2M166.5 87.6h1.3M250 81.6h-1.2M255 86.6v1.2M260 81.6h1.3M265.6 86.3h-1.6M268.1 83.8v-1.6M268.1 88.8v1.7M270.6 86.3h1.7"/>
<path d="M76.7 106.2h-2M79.2 103.7v-2M79.2 108.7v2M81.7 106.2h2M157.9 109.6h-2.1M160.4 107.1v-2.1M160.4 112.1v2.1M162.9 109.6h2.1M175.4 109.6h-2.1M177.9 107.1v-2.1M177.9 112.1v2.1M180.4 109.6h2.1"/>
<path d="M260.4 106.2h-.4M265.4 101.2v-.5M265.4 111.2v.4M270.4 106.2h.5M154.9 176.3h-1.6M157.4 178.8v1.6M157.4 173.8v-1.6M164.1 177.3h-2.2M169.1 172.3v-2.2M174.1 177.3h2.3M178.4 176.3h-1.6M180.9 178.8v1.6"/>
<path d="M180.9 173.8v-1.6M183.4 176.3h1.6M153.8 188.9h-1.8M156.3 191.4v1.7M156.3 186.4v-1.8M169.1 182.3v2.3M153.8 214.6h-1.8M156.3 212.1v-1.7M156.3 217.1v1.8M179.5 214.6h-1.7M182 217.1v1.8M182 212.1v-1.7"/>
<path d="M184.5 214.6h1.8M53.5 228.6h-2.5M58.5 223.6v-2.5M58.5 233.6v2.5M63.5 228.6h2.5M53.5 252.6h-2.5M58.5 247.6v-2.5M58.5 257.6v2.5M63.5 252.6h2.5"/>
</g>
<path d="M158.8 188.9h26.8" fill="none" stroke="#000" stroke-width=".21" stroke-dasharray="15.2 1.3 1.3 1.3" stroke-dashoffset="3.7"/>
<path d="M159.9 176.3h17" fill="none" stroke="#000" stroke-width=".21" stroke-dasharray="15.2 1.3 1.3 1.3" stroke-dashoffset="8.6"/>
<path d="M158.8 214.6h20.4" fill="none" stroke="#000" stroke-width=".21" stroke-dasharray="15.2 1.3 1.3 1.3" stroke-dashoffset="6.9"/>
<path d="M169.1 196.7v-11M164.1 201.7h-11M169.1 206.7v11M174.1 201.7h11" fill="none" stroke="#000" stroke-width=".21" stroke-dasharray="15.2 1.3 1.3 1.3" stroke-dashoffset="11.6"/>
<path d="M48.5 240.6h45.3" fill="none" stroke="#000" stroke-width=".21" stroke-dasharray="15.2 1.3 1.3 1.3" stroke-dashoffset="4"/>
<g fill="#000">
<path d="M188.8 22.9h3l-1.5 6zM262.1 256.4l2.7 2-3.2-1.1z"/>
<path d="M168.8 25.2l3.3-.5v1zM181.5 24.7l3.3 .5-3.3 .5zM165.5 32.5l3.3 .5-3.3 .5zM172.1 33l3.3-.5v1zM157.1 133.8l3.3 .5-3.3 .5zM177.9 134.3l3.3-.5v1zM79.2 148l3.2-.6v1zM85.4 147.4l3.4 .6-3.4 .4zM264.3 80l.7 .7 1.9-2.7zM271.3 73l-2 2.7 2.7-2zM271.3 60l3.3 .5-3.3 .5zM275.3 60.5l3.3-.5v1zM241.6 119.7l.5 .8 2.6-2.1zM257.7 84.2l1.9 2.7 .8-.7zM250.4 76.2l-.7 .8 2.7 1.9zM189.2 161.7l-1.7 2.9 2.5-2.3zM156.2 229.4l3.4-.5v1zM178.7 228.9l3.3 .5-3.3 .5zM157.4 147.7l3.3-.5v1zM177.6 147.2l3.3 .5-3.3 .5zM58.5 278.3l3.2-.5v1zM71.3 277.8l3.2 .5-3.2 .5zM74.5 278.3l3.4-.5v1zM87.3 277.8l3.4 .5-3.4 .5zM71.3 209.3l3.2 .5-3.2 .5zM78.4 209.8l3.3-.5v1zM60.6 230.8l1.9 2.7 .8-.7zM53.6 224.5l2.7 2-1.9-2.7z"/>
<path d="M151.1 38.9l2.4 2.3-3-1.4zM181.2 106.1l.7 .8-2.8 1.8zM161.6 108.8l2.8-1.8 .5 .9zM76.1 102.4l2.1 2.6-2.8-1.8z"/>
<path d="M207 45.2l.5 3.3h-1zM206.5 56.9h1l-.5 3.3zM127.5 60.2l.5 3.3h-1zM127 119.6h1l-.5 3.3zM135.5 81.6l.5 3.3h-1zM135 119.6h1l-.5 3.3zM292.5 76.8l.4 3.3h-1zM291.9 83h1l-.4 3.3zM198.3 173.1h1.1l-.5 3.3zM198.9 177.3l.5 3.4h-1.1zM135.5 160.9l.5 3.2h-1zM135 198.5h1l-.5 3.3zM129.5 160.9l.5 3.2h-1zM129 216.1h1l-.5 3.3zM26.6 228.6l.5 3.3h-1.1zM26 249.3h1.1l-.5 3.4zM112.4 231.5l.5 3.2h-1zM111.9 246.6h1l-.5 3.2zM32.6 240.7l.5 3.2h-1.1zM32 249.3h1.1l-.5 3.4z"/>
<path d="M127 56.9h1l-.5 3.3zM127.5 41.2l.5 3.3h-1zM142.7 119.6h1l-.5 3.3zM143.2 109.6l.5 3.4h-1zM34.7 130.7l.5 3.3h-1zM34.2 102.9h1l-.5 3.3zM207 177.3l.5 3.4h-1zM206.5 157.5h1l-.5 3.4zM32 237.3h1.1l-.5 3.4zM32.6 228.6l.5 3.3h-1.1z"/>
<path d="M275.3 93.7l3.3-.5v1zM264.8 93.2l3.3 .5-3.3 .5zM183.4 241.9l3.3 .5-3.3 .6zM151.5 242.4l3.3-.5v1.1zM165.8 234.7l3.3 .5-3.3 .5zM151.5 235.2l3.3-.5v1z"/>
<path d="M259.9 116.7l1-.1-.2 3.3zM244.3 103.6l3.3-.2v1z"/>
<path d="M309.9 122.9l.5 3.4h-1zM309.4 116.6h1l-.5 3.3z"/>
<path d="M239.5 170.2l.6 3.3h-1zM277.6 211l3.3 .6-3.3 .4z"/>
<path d="M207 188.9l.5 3.3h-1zM206.5 211.3h1l-.5 3.3z"/>
<path d="M169.1 235.4l3.3-.5v1zM183.4 234.9l3.3 .5-3.3 .5z"/>
<path d="M293.6 269.5l.5 3.3h-1zM293.1 244.4h1l-.5 3.3z"/>
<path d="M262.1 282.6l3.4 .5-3.4 .5zM269.1 283.1l3.3-.5v1z"/>
</g>
<g font-size="8.7">
<text x="330" y="275.9">10828</text>
<text x="392.3" y="275.9">A01</text>
</g>
<g font-size="7.1">
<text x="196.6" y="24.8">F</text>
<text x="199.2" y="71.2">A</text>
<text x="113.7" y="142.9">B</text>
<text x="240.5" y="156.4">VIEW / VISTA F</text>
<text x="36.6" y="184.8">DETAIL / DETALLE A</text>
<text x="34.6" y="192.9">SCALE / ESCALA 2 : 1</text>
<text x="231.4" y="221.5">DETAIL / DETALLE B</text>
<text x="229.5" y="229.5">SCALE / ESCALA 2 : 1</text>
</g>
<g font-size="5.3">
<text x="41" y="9.9">8</text>
<text x="88.5" y="9.9">7</text>
<text x="138.5" y="9.9">6</text>
<text x="188.5" y="9.9">5</text>
<text x="238.5" y="9.9">4</text>
<text x="288.5" y="9.9">3</text>
<text x="338.5" y="9.9">2</text>
<text x="386" y="9.9">1</text>
<text x="16.2" y="31.7">F</text>
<text x="411.2" y="31.7">F</text>
<text x="16.1" y="75.9">E</text>
<text x="411.1" y="75.9">E</text>
<text x="15.5" y="125.9">D</text>
<text x="410.5" y="125.9">D</text>
<text x="15.4" y="175.9">C</text>
<text x="410.4" y="175.9">C</text>
<text x="16" y="225.9">B</text>
<text x="411" y="225.9">B</text>
<text x="15.5" y="270.2">A</text>
<text x="410.5" y="270.2">A</text>
<text x="41" y="291.9">8</text>
<text x="88.5" y="291.9">7</text>
<text x="138.5" y="291.9">6</text>
<text x="188.5" y="291.9">5</text>
<text x="238.5" y="291.9">4</text>
<text x="288.5" y="291.9">3</text>
<text x="338.5" y="291.9">2</text>
<text x="386" y="291.9">1</text>
</g>
<g font-size="4.2">
<text x="172.1" y="24.2">16</text>
<text x="146.7" y="32">3,30 ±0,10</text>
<text x="126.5" y="52.7" transform="rotate(-90 126.5 52.7)">19</text>
<text x="206.1" y="55" transform="rotate(-90 206.1 55)">15</text>
<text x="222.9" y="59.5">7,50</text>
<text x="259.4" y="59.5">0,70</text>
<text x="287.3" y="59.5">x2</text>
<text x="298.6" y="59.5">3,30</text>
<text x="291.5" y="72.5" transform="rotate(-90 291.5 72.5)">9,50</text>
<text x="284.7" y="92.8">7,20</text>
<text x="126.5" y="102.7" transform="rotate(-90 126.5 102.7)">62,75 ±0,20</text>
<text x="255.2" y="106.1" transform="rotate(49 255.2 106.1)">90°</text>
<text x="134.6" y="113.4" transform="rotate(-90 134.6 113.4)">41,35 ±0,20</text>
<text x="33.8" y="123.4" transform="rotate(-90 33.8 123.4)">24,50</text>
<text x="142.3" y="121.3" transform="rotate(-90 142.3 121.3)">13,30</text>
<text x="222.1" y="125.8">R3</text>
<text x="163.9" y="133.3">17,50</text>
<text x="308.9" y="132.8" transform="rotate(-90 308.9 132.8)">3</text>
<text x="96.3" y="147">9,60</text>
<text x="163.9" y="146.8">23,50</text>
<text x="204.3" y="146.8">R3</text>
<text x="197.9" y="171.4" transform="rotate(-90 197.9 171.4)">1</text>
<text x="206.1" y="174.4" transform="rotate(-90 206.1 174.4)">16,50</text>
<text x="134.6" y="186.6" transform="rotate(-90 134.6 186.6)">40,90</text>
<text x="128.6" y="195.4" transform="rotate(-90 128.6 195.4)">58,55</text>
<text x="252.7" y="199.3" transform="rotate(40 252.7 199.3)">90°</text>
<text x="80.4" y="208.8">1,90 ±0,10</text>
<text x="206.1" y="207" transform="rotate(-90 206.1 207)">25,75</text>
<text x="33.4" y="216.9">x2 M3</text>
<text x="111.5" y="226.9" transform="rotate(-90 111.5 226.9)">9,20 ±0,10</text>
<text x="163.9" y="228.4">25,75</text>
<text x="31.6" y="235.7" transform="rotate(-90 31.6 235.7)">=</text>
<text x="158.7" y="234.2">=</text>
<text x="175.7" y="234.4">=</text>
<text x="25.6" y="243" transform="rotate(-90 25.6 243)">12</text>
<text x="163.9" y="241.5">35,20</text>
<text x="31.6" y="247.9" transform="rotate(-90 31.6 247.9)">=</text>
<text x="396.2" y="250.3">1:1</text>
<text x="330" y="255.2">STEPPER HOLDER RIGHT</text>
<text x="292.6" y="263.9" transform="rotate(-90 292.6 263.9)">10,90</text>
<text x="395.8" y="264">1/1</text>
<text x="62.4" y="277.4">8,05</text>
<text x="94.8" y="277.4">8,05</text>
<text x="278.5" y="282.1">1,80</text>
</g>
<text font-size="3.9" x="402.5" y="241.1">A3</text>
<g font-size="3.5">
<text x="341.7" y="240.4">ACERO DD11 (1.0332)</text>
<text x="350.3" y="244.3">10828-A01.DXF</text>
<text x="350.3" y="247.9">10828-A01.STP</text>
</g>
<g font-size="2.8">
<text x="329.8" y="52.6">NOTES / NOTAS</text>
<text x="12.1" y="264.2" transform="rotate(-90 12.1 264.2)">Issue: 00</text>
<text x="12.2" y="292" transform="rotate(-90 12.2 292)">Template: 2DA3H</text>
</g>
<g font-size="2.1">
<text x="339.8" y="17.9">DIBUJADO</text>
<text x="341.1" y="15.4">DRAWN</text>
<text x="358.1" y="16.3">APPROVED</text>
<text x="378.8" y="16.3">FECHA</text>
<text x="379.2" y="13.8">DATE</text>
<text x="396.7" y="15.8">ESTADO</text>
<text x="396.8" y="13.3">STATUS</text>
<text x="331.5" y="19.8" transform="rotate(-90 331.5 19.8)">ISSUE</text>
<text x="334" y="19.8" transform="rotate(-90 334 19.8)">REVISIÓN</text>
<text x="357.9" y="18.8">APROVADO</text>
<text x="377.1" y="18.8">(dd/mm/yy)</text>
<text x="330.6" y="24.3">A00</text>
<text x="338" y="24.3">D. CARRILLO</text>
<text x="356.1" y="24.3">D. CARRILLO</text>
<text x="376.6" y="24.3">24/06/2019</text>
<text x="394.9" y="24.3">RELEASED</text>
<text x="120.5" y="31.1">INICIO DE CORTE</text>
<text x="330.6" y="31">A01</text>
<text x="338.1" y="31">D. CARRILLO</text>
<text x="356.1" y="31">D. CARRILLO</text>
<text x="376.7" y="31">18/09/2019</text>
<text x="395" y="31">RELEASED</text>
<text x="329.8" y="57.2">DIGITAL SHAPE MODEL (STP FILE), OR DIGITAL DRAWING (DXF FILE), IN</text>
<text x="329.8" y="60.3">THIS ORDER, IS BASIS WHERE DIMENSIONS ARE OMITTED</text>
<text x="329.8" y="63.4">MODELO DIGITAL (STP ARCHIVO), O PLANO DIGITAL (ARCHIVO DXF), EN</text>
<text x="329.8" y="66.5">ESTE ORDEN, COMO REFERENCIA EN CASO DE OMISIÓN DE MEDIDAS</text>
<text x="329.8" y="73.2">TOLERANCES UNLESS OTHERWISE STATED: DIN 2768-mK</text>
<text x="329.8" y="76.3">TOLERANCIAS A MENOS QUE ESTÉ INDICADO: DIN 2768-mk</text>
<text x="25" y="85.5">FH-M4-8</text>
<text x="25" y="88.6">INSERTARDO POR CARA CONTRARIA</text>
<text x="198" y="88.4">S-M3-2</text>
<text x="329.8" y="86.3">SHEET METAL THICKNESS 3mm</text>
<text x="329.8" y="89.4">ESPESOR DE CHAPA 3mm</text>
<text x="25" y="91.7">SALIENTE POR CARA VISTA</text>
<text x="198" y="91.5">INSERTAR POR CARA CONTRARIA</text>
<text x="329.8" y="92.5">UNDEFINED BENDING RADIUS: FROM R0.7mm TO R1mm, UNLESS</text>
<text x="329.8" y="95.7">OTHERWISE STATED.</text>
<text x="329.8" y="98.8">RADIOS DE PLIEGUE NO ACOTADOS: DE R0.7mm A R1mm, A MENOS QUE</text>
<text x="329.8" y="101.9">ESTÉ INDICADO</text>
<text x="329.8" y="112.6">TOP COAT SURFACE TREATMENT: EPOXI MICRO TEXTURED POWDER +</text>
<text x="329.8" y="115.7">CURE AT 175-195ºC; THICKNESS MICRONAGE 45-65 µm</text>
<text x="329.8" y="118.9">COLOUR: SW301GBLEU 600 SABLÉ</text>
<text x="329.8" y="125.1">TRATAMIENTO SUPERFICIAL: POLVO MICROTEXTURADO EPOXI + CURADO</text>
<text x="329.8" y="128.2">A 1757-195ºC; MICRAJE ESPESOR: 45-65µm</text>
<text x="329.8" y="131.3">COLOR: SW301GBLEU 600 SABLÉ</text>
<text x="329.8" y="137.6">THREADS NOT COATED, UNLESS OTHERWISE STATED</text>
<text x="329.8" y="140.7">ROSCAS NO PINTADAS, A MENOS QUE ESTÉ INDICADO</text>
<text x="329.8" y="146.9">ESTA DOCUMENTACIÓN Y SU CONTENIDO HACE REFERENCIA A LA PIEZA</text>
<text x="329.8" y="150">FINAL, INCLUÍDO TRATAMIENTOS SUPERFICIALES.</text>
<text x="329.8" y="155.8">INSERTOS PEM ENGINEERING OR EQUIVALENTES</text>
<text x="390.5" y="239.4">SIZE</text>
<text x="329.7" y="244.3">DXF FILE / ARCHIVO:</text>
<text x="330.1" y="240.4">MATERIAL:</text>
<text x="390.5" y="241.9">TAMAÑO</text>
<text x="390.7" y="245.6">SCALE / ESCALA</text>
<text x="228.4" y="248.9">INICIO DE CORTE</text>
<text x="330" y="251">DOCUMENT DESCRIPTION / DESCRIPCIÓN DE DOCUMENTO</text>
<text x="330" y="247.9">STP FILE / ARCHIVO:</text>
<text x="390.9" y="257.1">SHEET NUMBER /</text>
<text x="390.9" y="259.6">HOJA NÚMERO</text>
<text x="330.3" y="267.7">DOCUMENT CODE / CÓDIGO DE DOCUMENTO</text>
<text x="391.2" y="267.5">ISSUE / REVISIÓN</text>
</g>
<g font-size="1.5">
<text x="391.8" y="17.4">(BLOCKED = BLOQUEADO)</text>
<text x="392.3" y="18.8">(RELEASED = LIBERADO)</text>
</g>
<g font-size="1.4">
<text x="390.6" y="252.5">DO NOT SCALE DRAWING</text>
<text x="390.6" y="253.9">NO CAMBIAR LA ESCALA</text>
<text x="339.1" y="279.1">THE INFORMATION CONTAINED IN THIS DOCUMENT IS THE SOLE PROPERTY OF</text>
<text x="339.1" y="280.5">BARCELONA THREE DIMENSIONAL PRINTERS S.L.; ANY REPRODUCTION IN PART OR AS</text>
<text x="339.1" y="281.9">A WHOLE WITHOUT WRITTEN PERMISSION IS FORBIDDEN.</text>
<text x="339.1" y="283.3">LA INFORMACIÓN CONTENIDA EN ESTE DOCUMENTO ES ÚNICAMENTE</text>
<text x="339.1" y="284.7">PROPIEDAD DE BARCELONA THREE DIMENSIONAL PRINTERS S.L.; PROHIBIDA</text>
<text x="339.1" y="286.1">CUALQUIER REPRODUCIÓN TOTAL O PARCIAL SIN PERMISO ESCRITO.</text>
<text x="389.9" y="286.3">UNITS ARE / UNIDADES [mm]</text>
</g>
</svg>
